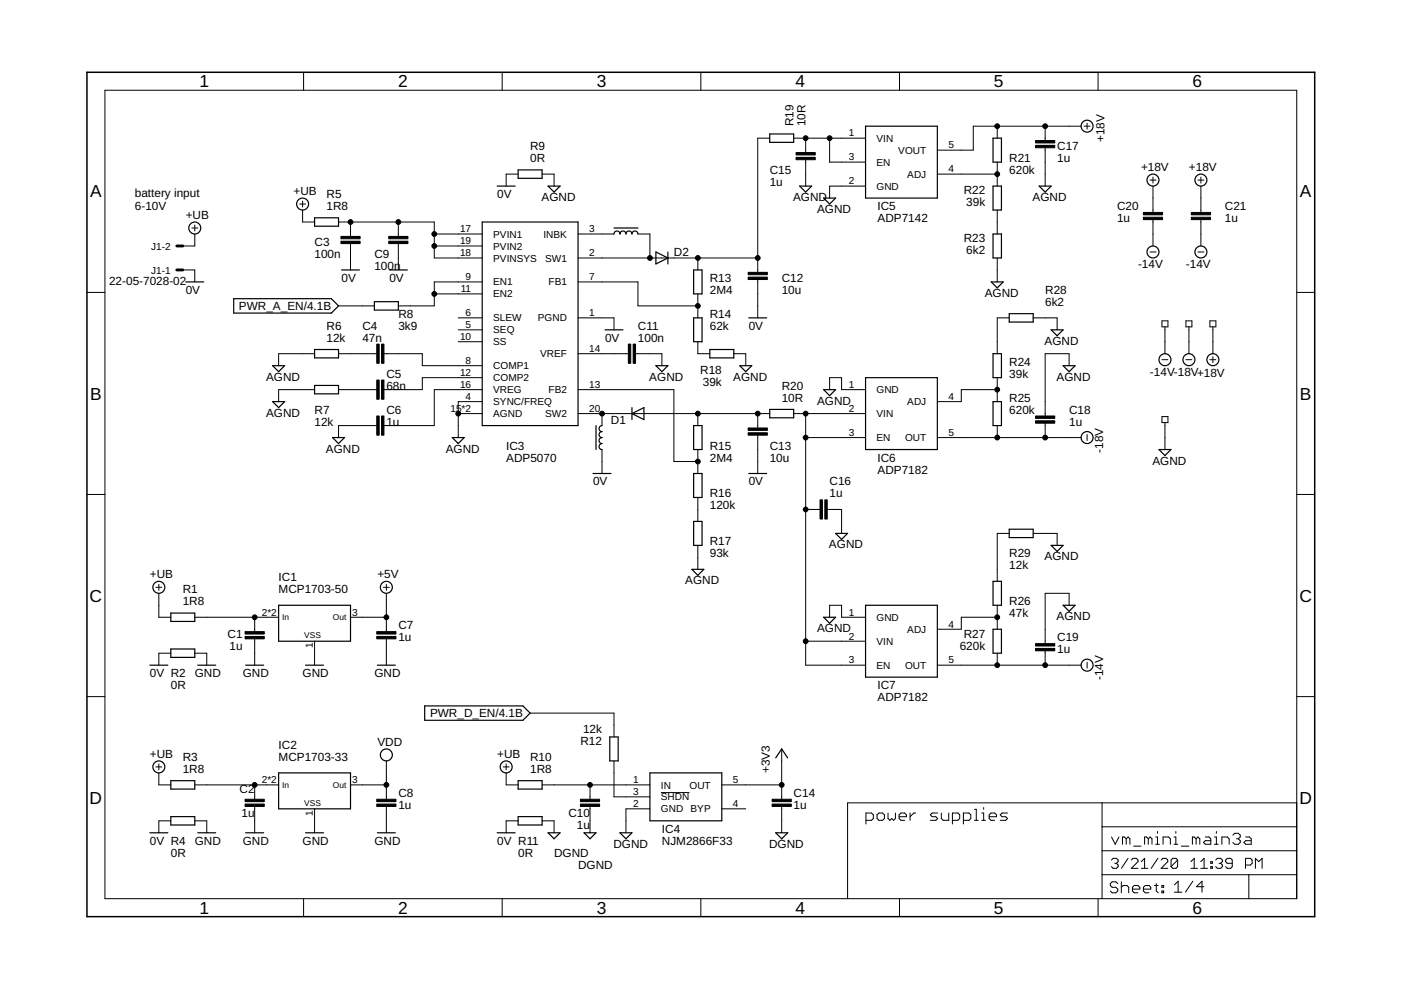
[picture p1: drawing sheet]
<svg xmlns="http://www.w3.org/2000/svg" width="297mm" height="210mm" viewBox="0 0 297 210" stroke-linecap="round" stroke-linejoin="round" font-family="sans-serif">
<g fill="none" stroke="#000" stroke-width=".21">
<path d="M22.2 19.1h252.7v171.4h-252.7zM64.4 15.3v3.8M106.5 15.3v3.8M148.6 15.3v3.8M190.7 15.3v3.8M232.8 15.3v3.8M109.9 36.9h-2.6v2.6M114.9 36.9h2.6v2.6M163.2 29.3h-2.5v28.4M168.3 29.3h15.2M170.8 29.3v3M170.8 33.9v5.6"/>
<path d="M175.9 29.3v5.1h7.6M183.5 39.5h-7.6v2.5M198.7 36.9h12.7M211.4 26.8v2.5M211.4 34.4v5.1M221.6 26.8v3M221.6 31.3v8.2M229.2 26.8h-22.8v5h-7.7M229.8 26.8h1.3M230.5 26.1v1.3M243.8 38.2h1.3M244.5 37.5v1.3"/>
<path d="M244.5 39.5v5.5M254 38.2h1.2M254.6 37.5v1.3M254.6 39.5v5.5M38.8 57.2h2.5v2.6M40.7 48.3h1.2M41.3 49.6v2.6h-2.5M41.3 47.7v1.3M63.5 43.3h1.3M64.2 42.6v1.3M64.2 44.5v2.6h2.5M71.8 47.1h20.3v7.6h10.1"/>
<path d="M74.3 47.1v3M74.3 51.6v5.6M84.5 47.1v3M84.5 51.6v5.6M92.1 49.6h10.1M92.1 52.2h10.1M102.2 59.8h-10.1v5.1h-7.6M122.6 54.7h38.1M122.6 49.6h7.6M122.6 59.8h12.7v5.1h12.7M135.3 49.6h2.5v5.1M148 54.7v2.5"/>
<path d="M160.7 59.3v8.1M211.4 44.5v5.1M211.4 54.7v5.1M243.8 53.4h1.3M244.5 46.6v5.6M254 53.4h1.2M254.6 46.6v5.6M18.4 62h3.8M66.7 75h-7.6v2.5M71.8 75h8.1M71.8 64.9h7.6M81.4 75h8.1v2.5h12.7"/>
<path d="M92.1 62.3h10.1M97.2 67.4h5M97.2 69.9h5M97.2 72.5h5M122.6 67.4h7.6v2.5M122.6 75h10.6M134.7 75h5.6v2.5M148 72.5v2.5h2.5M148 62.3v5.1M155.6 75h2.5v2.5M214 67.4h-2.6v7.6M219.1 67.4h5v2.5"/>
<path d="M226.7 77.5v-2.5h-5.1v13.2M246.4 68h1.2v1.3h-1.2zM246.4 76.3h1.2M247 69.3v5.7M251.4 68h1.3v1.3h-1.3zM251.4 76.3h1.3M252.1 69.3v5.7M256.5 68h1.3v1.3h-1.3zM256.5 76.3h1.3M257.2 69.3v5.7M257.2 75.6v1.3M274.9 62h3.8"/>
<path d="M66.7 82.6h-7.6v2.6M71.8 82.6h8.1M79.9 90.2h-8.1v2.6M97.2 87.7h5M102.2 85.2h-5v7.6M102.2 80.1h-12.7v2.5h-8.1M102.2 82.6h-10.1v7.6h-10.7M122.6 82.6h20.3v15.3h5.1M122.6 87.7h40.6M127.6 87.7v2.5M127.6 95.3v5.1M148 87.7v2.5"/>
<path d="M148 95.3v5.1M160.7 87.7v3M160.7 92.3v8.1M168.3 87.7h15.2M170.8 92.8h12.7M170.8 87.7v53.3h12.7M175.9 82.6v-2.5h2.5v2.5h5.1M198.7 92.8h30.5M211.4 82.6h-7.6v2.6h-5.1M211.4 80.1v5.1M211.4 90.2v2.6M221.6 89.7v3.1"/>
<path d="M230.5 92.1v1.3M246.4 88.3h1.2v1.3h-1.2zM247 89.6v5.7M18.4 104.8h3.8M148 105.5v5.1M148 115.6v5.1M170.8 108h3.1M175.4 108h3v5.1M214 113.1h-2.6v10.2M219.1 113.1h5v2.5M274.9 104.8h3.8M33 124.5h1.3"/>
<path d="M33.7 123.9v1.3M33.7 125.8v5.1h2.5M36.2 138.5h-2.5v2.5M41.3 138.5h2.5v2.5M41.3 130.9h17.8M54 130.9v3M54 135.4v5.6M66.7 136v5M74.3 130.9h7.6M81.3 124.5h1.2M81.9 123.9v1.3M81.9 125.8v8.1"/>
<path d="M81.9 135.4v5.6M170.8 136h12.7M175.9 130.9v-2.6h2.5v2.6h5.1M211.4 128.3v5.1M211.4 138.5v2.5M211.4 130.9h-7.6v2.5h-5.1M221.6 138v3M226.7 128.3v-2.5h-5.1v10.7M18.4 147.7h3.8M112.4 151.2h17.8v5.1M165.7 158.8v10.7M198.7 141h30.5"/>
<path d="M230.5 140.4v1.3M274.9 147.7h3.8M33 162.6h1.3M33.7 163.9v2.5h2.5M33.7 162v1.2M36.2 174h-2.5v2.6M41.3 166.4h17.8M41.3 174h2.5v2.6M54 166.4v3.1M54 171v5.6M66.7 171.5v5.1M74.3 166.4h7.6"/>
<path d="M81.9 161.3v8.2M81.9 171v5.6M106.7 162.6h1.2M107.3 163.9v2.5h2.6M107.3 162v1.2M109.9 174h-2.6v2.6M114.9 166.4h22.9M114.9 174h2.6v2.6M125.1 166.4v3.1M125.1 171v5.6M130.2 161.3v7.7h7.6M137.8 171.5h-5.1v5.1"/>
<path d="M140.1 168h6.1M153 166.4h12.7M153 171.5h5.1M165.7 171v5.6M183.6 173.9h1.2l.4-.4v-.7l-.4-.4h-1.2v2.3M186.3 172.4h.8l.4 .4v.7l-.4 .4h-.8l-.4-.4v-.7zM188.3 172.4v1.1l.4 .4 .4-.4 .4 .4 .3-.4v-1.1M190.6 173.2h1.6v-.4l-.4-.4h-.8l-.4 .4v.7l.4 .4h.8M193 172.4v1.5M194.1 172.4h-.4l-.7 .8M198.8 172.4h-1.2l-.3 .4 .3 .4h.8l.4 .3-.4 .4h-1.1M199.6 172.4v1.1l.4 .4h1.1v-1.5"/>
<path d="M201.9 173.9h1.2l.4-.4v-.7l-.4-.4h-1.2v2.3M204.3 173.9h1.1l.4-.4v-.7l-.4-.4h-1.1v2.3M206.6 173.9h.8M206.6 171.6h.4v2.3M208.2 172.4h.4v1.5M208.2 173.9h.7M208.6 171.2v.4M209.7 173.2h1.6v-.4l-.4-.4h-.8l-.4 .4v.7l.4 .4h.8M213.6 172.4h-1.2l-.3 .4 .3 .4h.8l.4 .3-.4 .4h-1.1M233.7 170.2v20.3M233.7 175.3h41.2M235.7 177.5l.8 1.5 .7-1.5"/>
<path d="M238.8 177.8l-.4-.3h-.4v1.5M238.8 177.8v1.2M238.8 177.8l.4-.3 .4 .3v1.2M240.3 179.4h1.6M243.5 177.8l-.4-.3h-.4v1.5M243.5 177.8v1.2M243.5 177.8l.4-.3 .3 .3v1.2M245 177.5h.4v1.5M245 179h.8M245.4 176.3v.4M246.6 179v-1.5h1.2l.3 .3v1.2M248.9 177.5h.4v1.5"/>
<path d="M248.9 179h.8M249.3 176.3v.4M250.5 179.4h1.5M253.6 177.8l-.4-.3h-.4v1.5M253.6 177.8v1.2M253.6 177.8l.4-.3 .4 .3v1.2M255.5 177.5h.8l.4 .3v1.2h-1.2l-.3-.4 .3-.4h1.2M257.5 177.5h.4v1.5M257.5 179h.8M257.9 176.3v.4M259.1 179v-1.5h1.1l.4 .3v1.2M261.4 177.1l.4-.4h.8l.4 .4v.4l-.4 .3"/>
<path d="M262.2 177.8h.4M262.6 177.8l.4 .4v.4l-.4 .4h-.8l-.4-.4M264.1 177.5h.8l.4 .3v1.2h-1.2l-.4-.4 .4-.4h1.2M274.9 170.2h-95.2v20.3M64.4 190.5v3.9M106.5 190.5v3.9M148.6 190.5v3.9M190.7 190.5v3.9M232.8 190.5v3.9M233.7 185.5h41.2M233.7 180.4h41.2M235.6 182.4l.4-.4h.7l.4 .4v.3l-.4 .3"/>
<path d="M236.4 183h.3M236.7 183l.4 .4v.3l-.4 .4h-.7l-.4-.4M237 187.3l-.4-.3h-.8l-.4 .3v.4l.4 .4h.8l.4 .4v.4l-.4 .4h-.8l-.4-.4M237.7 187v2.3M237.7 188.1l.4-.4h.8l.4 .4v1.2M239.2 182l-1.4 2.1M239.9 182.4l.3-.4h.7l.4 .4v.3l-1.4 1.4h1.4M240.1 188.5h1.6v-.4l-.4-.4h-.8l-.4 .4v.8l.4 .4h.8M242 182.7l.7-.7v2.1M242 184.1h1.4M242.4 188.5h1.6v-.4l-.4-.4h-.8l-.4 .4v.8l.4 .4h.8M244.8 187.7h.8"/>
<path d="M245.2 187.3v1.6l.4 .4M245.5 182l-1.4 2.1M246.2 182.4l.3-.4h.7l.4 .4v.3l-1.4 1.4h1.4M246.3 187.7h.4v.4h-.4zM246.3 188.9h.4v.4h-.4zM249 187.6l.8-.8v2.4M249 189.2h1.6M249.7 182.4l-.4-.4h-.7l-.3 .4v1.3M249.7 182.4v1.3l-.4 .4h-.7l-.3-.4M249.7 182.4l-1.4 1.3M252.5 184.1h1.4M252.5 182.7l.7-.7v2.1"/>
<path d="M252.9 186.8l-1.6 2.4M254.6 184.1h1.4M254.6 182.7l.7-.7v2.1M255.2 188h-1.5l1.1-1.2v2.4M256.7 182.7h.3v.3h-.3zM256.7 183.7h.3v.4h-.3zM257.7 182.4l.4-.4h.7l.4 .4v.3l-.4 .3M258.5 183h.3M258.8 183l.4 .4v.3l-.4 .4h-.7l-.4-.4M261.3 183h-1.1l-.3-.3v-.3l.3-.4h.7l.4 .4v1.3l-.4 .4h-.7l-.3-.4M264.1 183.4h1l.4-.4v-.6l-.4-.4h-1v2.1M264.8 185.5v5"/>
<path d="M266.2 184.1v-2.1l.7 .7 .7-.7v2.1"/>
</g>
<g fill="none" stroke="#000" stroke-width=".25">
<path d="M105.4 39.5h3.8M109.9 36h5v1.8h-5zM116.2 39.5h2.5l-1.2 1.2zM163.2 28.4h5.1v1.8h-5.1zM169.5 39.5h2.6l-1.3 1.2zM183.5 26.8h15.2v15.2h-15.2zM210.5 29.3h1.8v5.1h-1.8zM210.5 39.5h1.8v5h-1.8zM220.3 39.5h2.6l-1.3 1.2zM39.4 59.8h3.8M66.7 46.2h5.1v1.8h-5.1zM72.4 57.2h3.8"/>
<path d="M82.5 57.2h3.9M102.2 47.1h20.4v43.1h-20.4zM130.2 49.6a.63 .63 0 0 1 .6-.6 .63 .63 0 0 1 .6 .6 .63 .63 0 0 1 .7-.6 .63 .63 0 0 1 .6 .6 .63 .63 0 0 1 .6-.6 .63 .63 0 0 1 .7 .6 .63 .63 0 0 1 .6-.6 .63 .63 0 0 1 .7 .6M130.2 48.3h5.1M139.1 53.4l2.5 1.3-2.5 1.3zM141.6 53.4v2.6M147.1 57.2h1.7v5.1h-1.7zM174.6 42h2.6l-1.3 1.3zM210.2 59.8h2.5l-1.3 1.2zM210.5 49.6h1.8v5.1h-1.8zM49.6 63.3h20.7l1.5 1.6-1.5 1.5h-20.7zM57.8 77.5h2.5l-1.2 1.3z"/>
<path d="M66.7 74.1h5.1v1.8h-5.1zM79.4 64h5.1v1.7h-5.1zM128.3 69.9h3.8M139.1 77.5h2.5l-1.3 1.3zM147.1 67.4h1.7v5.1h-1.7zM150.5 74.1h5.1v1.8h-5.1zM156.8 77.5h2.6l-1.3 1.3zM158.7 67.4h3.9M210.5 75h1.8v5.1h-1.8zM214 66.5h5.1v1.8h-5.1zM222.9 69.9h2.5l-1.3 1.3zM225.4 77.5h2.5l-1.2 1.3z"/>
<path d="M57.8 85.2h2.5l-1.2 1.2zM66.7 81.7h5.1v1.8h-5.1zM70.5 92.8h2.5l-1.2 1.2zM95.9 92.8h2.5l-1.2 1.2zM126.4 90.2v5.1M127.6 90.2a.63 .63 0 0 0-.6 .7 .63 .63 0 0 0 .6 .6 .63 .63 0 0 0-.6 .6 .63 .63 0 0 0 .6 .7 .63 .63 0 0 0-.6 .6 .63 .63 0 0 0 .6 .6 .63 .63 0 0 0-.6 .7 .63 .63 0 0 0 .6 .6M134 87.7l2.5-1.3v2.6zM134 86.4v2.6M147.1 90.2h1.7v5.1h-1.7zM163.2 86.8h5.1v1.8h-5.1zM174.6 82.6h2.6l-1.3 1.3zM183.5 80.1h15.2v15.2h-15.2z"/>
<path d="M210.5 85.2h1.8v5h-1.8zM245.7 95.3h2.6l-1.3 1.3zM125.7 100.4h3.8M147.1 100.4h1.7v5.1h-1.7zM147.1 110.6h1.7v5h-1.7zM158.7 100.4h3.9M177.2 113.1h2.5l-1.3 1.3zM214 112.2h5.1v1.8h-5.1zM222.9 115.6h2.5l-1.3 1.3zM36.2 130h5.1v1.8h-5.1zM36.2 137.6h5.1v1.8h-5.1zM59.1 128.3h15.2v7.7h-15.2z"/>
<path d="M146.7 120.7h2.5l-1.2 1.3zM174.6 130.9h2.6l-1.3 1.2zM183.5 128.3h15.2v15.3h-15.2zM210.5 123.3h1.8v5h-1.8zM210.5 133.4h1.8v5.1h-1.8zM225.4 128.3h2.5l-1.2 1.3zM31.8 141h3.8M41.9 141h3.8M52.1 141h3.8M64.8 141h3.8M80 141h3.8M90 149.7h20.9l1.5 1.5-1.5 1.5h-20.9z"/>
<path d="M129.3 156.3h1.8v5h-1.8zM31.8 176.6h3.8M36.2 165.5h5.1v1.8h-5.1zM36.2 173.1h5.1v1.8h-5.1zM41.9 176.6h3.8M52.1 176.6h3.8M59.1 163.9h15.2v7.6h-15.2zM64.8 176.6h3.8M80 176.6h3.8M105.4 176.6h3.8M109.9 165.5h5v1.8h-5zM109.9 173.1h5v1.8h-5z"/>
<path d="M116.2 176.6h2.5l-1.2 1.2zM123.8 176.6h2.6l-1.3 1.2zM131.4 176.6h2.6l-1.3 1.2zM137.8 163.9h15.2v10.1h-15.2zM164.5 160.7l1.2-1.9 1.3 1.9M164.5 176.6h2.5l-1.3 1.2z"/>
<circle cx="230.5" cy="26.8" r="1.27"/>
<circle cx="244.5" cy="38.2" r="1.27"/>
<circle cx="254.6" cy="38.2" r="1.27"/>
<circle cx="41.3" cy="48.3" r="1.27"/>
<circle cx="64.2" cy="43.3" r="1.27"/>
<circle cx="244.5" cy="53.4" r="1.27"/>
<circle cx="254.6" cy="53.4" r="1.27"/>
<circle cx="247" cy="76.3" r="1.27"/>
<circle cx="252.1" cy="76.3" r="1.27"/>
<circle cx="257.2" cy="76.3" r="1.27"/>
<circle cx="230.5" cy="92.8" r="1.27"/>
<circle cx="33.7" cy="124.5" r="1.27"/>
<circle cx="81.9" cy="124.5" r="1.27"/>
<circle cx="230.5" cy="141" r="1.27"/>
<circle cx="33.7" cy="162.6" r="1.27"/>
<circle cx="81.9" cy="160.1" r="1.27"/>
<circle cx="107.3" cy="162.6" r="1.27"/>
</g>
<g fill="#000" stroke="#000" stroke-width=".21">
<path d="M168.8 33.4h4v.5h-4zM168.8 32.3h4v.6h-4zM219.6 30.8h4v.5h-4zM219.6 29.8h4v.5h-4zM72.3 51.1h4v.5h-4zM72.3 50.1h4v.5h-4zM82.4 51.1h4.1v.5h-4.1zM82.4 50.1h4.1v.5h-4.1zM158.6 58.8h4.1v.5h-4.1zM158.6 57.7h4.1v.6h-4.1zM242.4 46.1h4.1v.5h-4.1zM242.4 45h4.1v.6h-4.1z"/>
<path d="M252.6 46.1h4v.5h-4zM252.6 45h4v.6h-4zM79.9 73h.5v4h-.5zM80.9 73h.5v4h-.5zM133.2 73h.5v4h-.5zM134.2 73h.5v4h-.5zM79.9 80.6h.5v4h-.5zM79.9 88.2h.5v4.1h-.5zM80.9 80.6h.5v4h-.5zM80.9 88.2h.5v4.1h-.5zM158.6 90.7h4.1v.5h-4.1zM158.6 91.8h4.1v.5h-4.1z"/>
<path d="M219.6 89.2h4v.5h-4zM219.6 88.2h4v.5h-4zM173.9 106h.5v4h-.5zM174.9 106h.5v4h-.5zM52 133.9h4v.5h-4zM52 134.9h4v.5h-4zM79.9 133.9h4v.5h-4zM79.9 134.9h4v.5h-4zM219.6 137.5h4v.5h-4zM219.6 136.5h4v.5h-4zM52 169.5h4v.5h-4zM52 170.5h4v.5h-4z"/>
<path d="M79.9 169.5h4v.5h-4zM79.9 170.5h4v.5h-4zM123.1 169.5h4v.5h-4zM123.1 170.5h4v.5h-4zM163.7 169.5h4.1v.5h-4.1zM163.7 170.5h4.1v.5h-4.1z"/>
</g>
<path d="M18.4 15.3h260.3v179.1h-260.3z" fill="none" stroke="#000" stroke-width=".32"/>
<path d="M37.5 57.2h1.3M37.5 52.2h1.3" fill="none" stroke="#000" stroke-width=".61"/>
<g fill="#000" stroke="#000" stroke-width=".21">
<circle cx="170.8" cy="29.3" r=".51"/>
<circle cx="175.9" cy="29.3" r=".51"/>
<circle cx="211.4" cy="36.9" r=".51"/>
<circle cx="211.4" cy="26.8" r=".51"/>
<circle cx="221.6" cy="26.8" r=".51"/>
<circle cx="74.3" cy="47.1" r=".51"/>
<circle cx="84.5" cy="47.1" r=".51"/>
<circle cx="92.1" cy="49.6" r=".51"/>
<circle cx="92.1" cy="52.2" r=".51"/>
<circle cx="137.8" cy="54.7" r=".51"/>
<circle cx="148" cy="54.7" r=".51"/>
<circle cx="160.7" cy="54.7" r=".51"/>
<circle cx="92.1" cy="62.3" r=".51"/>
<circle cx="148" cy="64.9" r=".51"/>
<circle cx="97.2" cy="87.7" r=".51"/>
<circle cx="127.6" cy="87.7" r=".51"/>
<circle cx="148" cy="87.7" r=".51"/>
<circle cx="148" cy="97.9" r=".51"/>
<circle cx="160.7" cy="87.7" r=".51"/>
<circle cx="170.8" cy="87.7" r=".51"/>
<circle cx="170.8" cy="92.8" r=".51"/>
<circle cx="211.4" cy="92.8" r=".51"/>
<circle cx="211.4" cy="82.6" r=".51"/>
<circle cx="221.6" cy="92.8" r=".51"/>
<circle cx="170.8" cy="108" r=".51"/>
<circle cx="54" cy="130.9" r=".51"/>
<circle cx="81.9" cy="130.9" r=".51"/>
<circle cx="170.8" cy="136" r=".51"/>
<circle cx="211.4" cy="130.9" r=".51"/>
<circle cx="211.4" cy="141" r=".51"/>
<circle cx="221.6" cy="141" r=".51"/>
<circle cx="54" cy="166.4" r=".51"/>
<circle cx="81.9" cy="166.4" r=".51"/>
<circle cx="125.1" cy="166.4" r=".51"/>
<circle cx="165.7" cy="166.4" r=".51"/>
</g>
<g font-size="3.7">
<text x="42.3" y="18.5">1</text>
<text x="84.4" y="18.5">2</text>
<text x="126.5" y="18.5">3</text>
<text x="168.6" y="18.5">4</text>
<text x="210.7" y="18.5">5</text>
<text x="252.9" y="18.5">6</text>
<text x="19.1" y="41.9">A</text>
<text x="275.6" y="41.9">A</text>
<text x="19.1" y="84.7">B</text>
<text x="275.6" y="84.7">B</text>
<text x="19" y="127.6">C</text>
<text x="275.5" y="127.6">C</text>
<text x="19" y="170.4">D</text>
<text x="275.5" y="170.4">D</text>
<text x="42.3" y="193.7">1</text>
<text x="84.4" y="193.7">2</text>
<text x="126.5" y="193.7">3</text>
<text x="168.6" y="193.7">4</text>
<text x="210.7" y="193.7">5</text>
<text x="252.9" y="193.7">6</text>
</g>
<g font-size="2.5">
<text x="168.3" y="26.8" transform="rotate(-90 168.3 26.8)">R19</text>
<text x="170.8" y="26.8" transform="rotate(-90 170.8 26.8)">10R</text>
<text x="112.4" y="34.4">0R</text>
<text x="112.4" y="31.8">R9</text>
<text x="214" y="34.4">R21</text>
<text x="224.1" y="34.4">1u</text>
<text x="224.1" y="31.8">C17</text>
<text x="234.2" y="30.1" transform="rotate(-90 234.2 30.1)">+18V</text>
<text x="28.6" y="41.9">battery input</text>
<text x="62.2" y="41.4">+UB</text>
<text x="69.2" y="42">R5</text>
<text x="105.4" y="42">0V</text>
<text x="163.2" y="39.5">1u</text>
<text x="163.2" y="36.9">C15</text>
<text x="204.3" y="41.2">R22</text>
<text x="214" y="36.9">620k</text>
<text x="241.9" y="36.3">+18V</text>
<text x="252.1" y="36.3">+18V</text>
<text x="28.6" y="44.5">6-10V</text>
<text x="39.4" y="46.4">+UB</text>
<text x="69.2" y="44.5">1R8</text>
<text x="114.8" y="42.6">AGND</text>
<text x="168.1" y="42.6">AGND</text>
<text x="173.2" y="45.2">AGND</text>
<text x="186" y="47.1">ADP7142</text>
<text x="186" y="44.5">IC5</text>
<text x="204.9" y="43.8">39k</text>
<text x="218.9" y="42.6">AGND</text>
<text x="236.8" y="47.1">1u</text>
<text x="236.8" y="44.5">C20</text>
<text x="259.7" y="47.1">1u</text>
<text x="259.7" y="44.5">C21</text>
<text x="66.7" y="52.1">C3</text>
<text x="204.3" y="51.4">R23</text>
<text x="204.9" y="53.9">6k2</text>
<text x="66.7" y="54.7">100n</text>
<text x="72.4" y="59.8">0V</text>
<text x="79.4" y="57.2">100n</text>
<text x="79.4" y="54.7">C9</text>
<text x="82.6" y="59.8">0V</text>
<text x="142.9" y="54.2">D2</text>
<text x="150.5" y="59.8">R13</text>
<text x="165.7" y="59.8">C12</text>
<text x="241.3" y="56.8">-14V</text>
<text x="251.4" y="56.8">-14V</text>
<text x="23.1" y="60.4">22-05-7028-02</text>
<text x="39.4" y="62.3">0V</text>
<text x="50.7" y="65.7">PWR_A_EN/4.1B</text>
<text x="150.5" y="62.3">2M4</text>
<text x="165.7" y="62.3">10u</text>
<text x="208.8" y="62.9">AGND</text>
<text x="221.6" y="64.8">6k2</text>
<text x="221.6" y="62.3">R28</text>
<text x="69.2" y="69.9">R6</text>
<text x="76.8" y="69.9">C4</text>
<text x="84.5" y="69.9">3k9</text>
<text x="84.5" y="67.4">R8</text>
<text x="135.3" y="69.9">C11</text>
<text x="150.5" y="69.9">62k</text>
<text x="150.5" y="67.4">R14</text>
<text x="158.7" y="69.9">0V</text>
<text x="69.2" y="72.5">12k</text>
<text x="76.8" y="72.5">47n</text>
<text x="128.3" y="72.5">0V</text>
<text x="135.3" y="72.5">100n</text>
<text x="214" y="77.5">R24</text>
<text x="221.5" y="73.1">AGND</text>
<text x="56.4" y="80.7">AGND</text>
<text x="81.9" y="82.6">68n</text>
<text x="81.9" y="80.1">C5</text>
<text x="137.7" y="80.7">AGND</text>
<text x="148.5" y="79.3">R18</text>
<text x="149" y="81.9">39k</text>
<text x="155.4" y="80.7">AGND</text>
<text x="165.7" y="82.6">R20</text>
<text x="214" y="80.1">39k</text>
<text x="224" y="80.7">AGND</text>
<text x="243.8" y="79.7">-14V-18V+18V</text>
<text x="56.4" y="88.3">AGND</text>
<text x="66.7" y="87.7">R7</text>
<text x="81.9" y="87.7">C6</text>
<text x="129.5" y="90">D1</text>
<text x="165.7" y="85.2">10R</text>
<text x="173.2" y="85.8">AGND</text>
<text x="214" y="87.7">620k</text>
<text x="214" y="85.2">R25</text>
<text x="226.7" y="87.7">C18</text>
<text x="66.7" y="90.2">12k</text>
<text x="69.1" y="96">AGND</text>
<text x="81.9" y="90.2">1u</text>
<text x="94.5" y="96">AGND</text>
<text x="107.3" y="95.3">IC3</text>
<text x="150.5" y="95.3">R15</text>
<text x="163.2" y="95.3">C13</text>
<text x="226.7" y="90.2">1u</text>
<text x="233.9" y="96" transform="rotate(-90 233.9 96)">-18V</text>
<text x="107.3" y="97.9">ADP5070</text>
<text x="150.5" y="97.9">2M4</text>
<text x="163.2" y="97.9">10u</text>
<text x="186" y="100.4">ADP7182</text>
<text x="186" y="97.9">IC6</text>
<text x="244.3" y="98.5">AGND</text>
<text x="125.7" y="102.9">0V</text>
<text x="150.5" y="105.5">R16</text>
<text x="158.7" y="102.9">0V</text>
<text x="175.9" y="105.5">1u</text>
<text x="175.9" y="102.9">C16</text>
<text x="150.5" y="108">120k</text>
<text x="150.5" y="118.2">93k</text>
<text x="150.5" y="115.6">R17</text>
<text x="175.8" y="116.3">AGND</text>
<text x="214" y="118.2">R29</text>
<text x="221.5" y="118.8">AGND</text>
<text x="31.8" y="122.6">+UB</text>
<text x="38.8" y="125.8">R1</text>
<text x="59.1" y="125.8">MCP1703-50</text>
<text x="59.1" y="123.3">IC1</text>
<text x="80" y="122.6">+5V</text>
<text x="145.3" y="123.9">AGND</text>
<text x="214" y="120.7">12k</text>
<text x="38.8" y="128.3">1R8</text>
<text x="214" y="130.9">47k</text>
<text x="214" y="128.3">R26</text>
<text x="224" y="131.5">AGND</text>
<text x="48.3" y="135.2">C1</text>
<text x="48.7" y="137.7">1u</text>
<text x="84.5" y="135.9">1u</text>
<text x="84.5" y="133.4">C7</text>
<text x="173.2" y="134">AGND</text>
<text x="203.5" y="137.7">620k</text>
<text x="204.3" y="135.2">R27</text>
<text x="224.1" y="135.9">C19</text>
<text x="31.8" y="143.6">0V R2</text>
<text x="41.3" y="143.6">GND</text>
<text x="51.5" y="143.6">GND</text>
<text x="64.1" y="143.6">GND</text>
<text x="79.4" y="143.6">GND</text>
<text x="224.1" y="138.5">1u</text>
<text x="36.2" y="146.1">0R</text>
<text x="186" y="148.6">ADP7182</text>
<text x="186" y="146.1">IC7</text>
<text x="233.9" y="144.2" transform="rotate(-90 233.9 144.2)">-14V</text>
<text x="91.2" y="152.1">PWR_D_EN/4.1B</text>
<text x="123.6" y="155.5">12k</text>
<text x="31.8" y="160.7">+UB</text>
<text x="38.8" y="161.3">R3</text>
<text x="59.1" y="161.3">MCP1703-33</text>
<text x="59.1" y="158.8">IC2</text>
<text x="80" y="158.2">VDD</text>
<text x="105.4" y="160.7">+UB</text>
<text x="112.4" y="161.3">R10</text>
<text x="123.1" y="158">R12</text>
<text x="38.8" y="163.9">1R8</text>
<text x="112.4" y="163.9">1R8</text>
<text x="163.2" y="163.9" transform="rotate(-90 163.2 163.9)">+3V3</text>
<text x="50.8" y="168.2">C2</text>
<text x="51.2" y="173.3">1u</text>
<text x="84.5" y="171.5">1u</text>
<text x="84.5" y="169">C8</text>
<text x="120.5" y="173.3">C10</text>
<text x="168.3" y="171.5">1u</text>
<text x="168.3" y="169">C14</text>
<text x="31.8" y="179.1">0V R4</text>
<text x="41.3" y="179.1">GND</text>
<text x="51.5" y="179.1">GND</text>
<text x="64.1" y="179.1">GND</text>
<text x="79.4" y="179.1">GND</text>
<text x="105.4" y="179.1">0V R11</text>
<text x="122.3" y="175.8">1u</text>
<text x="130" y="179.8">DGND</text>
<text x="140.3" y="179.1">NJM2866F33</text>
<text x="140.3" y="176.6">IC4</text>
<text x="163.1" y="179.8">DGND</text>
<text x="36.2" y="181.7">0R</text>
<text x="109.9" y="181.7">0R</text>
<text x="117.5" y="181.7">DGND</text>
<text x="122.6" y="184.2">DGND</text>
</g>
<g font-size="2.1">
<text x="180" y="28.9">1</text>
<text x="180" y="34">3</text>
<text x="185.8" y="30.1">VIN</text>
<text x="185.8" y="35.1">EN</text>
<text x="190.5" y="32.6">VOUT</text>
<text x="201.1" y="31.5">5</text>
<text x="180" y="39.1">2</text>
<text x="185.8" y="40.2">GND</text>
<text x="192.4" y="37.7">ADJ</text>
<text x="201.1" y="36.6">4</text>
<text x="32.1" y="52.9">J1-2</text>
<text x="97.5" y="49.3">17</text>
<text x="97.5" y="51.8">19</text>
<text x="104.6" y="50.4">PVIN1</text>
<text x="104.6" y="52.9">PVIN2</text>
<text x="115.2" y="50.4">INBK</text>
<text x="124.9" y="49.3">3</text>
<text x="32.1" y="58">J1-1</text>
<text x="97.5" y="54.3">18</text>
<text x="98.7" y="59.4">9</text>
<text x="104.6" y="55.4">PVINSYS</text>
<text x="115.6" y="55.5">SW1</text>
<text x="124.9" y="54.3">2</text>
<text x="124.9" y="59.4">7</text>
<text x="97.7" y="62">11</text>
<text x="104.6" y="60.5">EN1</text>
<text x="104.6" y="63.1">EN2</text>
<text x="116.3" y="60.5">FB1</text>
<text x="98.7" y="69.6">5</text>
<text x="98.7" y="67">6</text>
<text x="104.6" y="70.7">SEQ</text>
<text x="104.6" y="68.1">SLEW</text>
<text x="114" y="68.1">PGND</text>
<text x="124.9" y="67">1</text>
<text x="97.5" y="72.1">10</text>
<text x="98.7" y="77.2">8</text>
<text x="104.6" y="73.2">SS</text>
<text x="114.5" y="75.8">VREF</text>
<text x="124.9" y="74.6">14</text>
<text x="97.5" y="79.7">12</text>
<text x="97.5" y="82.3">16</text>
<text x="104.6" y="78.3">COMP1</text>
<text x="104.6" y="80.8">COMP2</text>
<text x="104.6" y="83.4">VREG</text>
<text x="116.3" y="83.4">FB2</text>
<text x="124.9" y="82.3">13</text>
<text x="180" y="82.3">1</text>
<text x="185.8" y="83.4">GND</text>
<text x="95.5" y="87.3">15*2</text>
<text x="98.7" y="84.8">4</text>
<text x="104.6" y="85.9">SYNC/FREQ</text>
<text x="104.6" y="88.5">AGND</text>
<text x="115.6" y="88.5">SW2</text>
<text x="124.9" y="87.3">20</text>
<text x="180" y="87.3">2</text>
<text x="185.8" y="88.5">VIN</text>
<text x="192.4" y="85.9">ADJ</text>
<text x="201.1" y="84.8">4</text>
<text x="180" y="92.4">3</text>
<text x="185.8" y="93.5">EN</text>
<text x="191.9" y="93.5">OUT</text>
<text x="201.1" y="92.4">5</text>
<text x="55.5" y="130.5">2*2</text>
<text x="74.7" y="130.5">3</text>
<text x="180" y="130.5">1</text>
<text x="185.8" y="131.6">GND</text>
<text x="66.3" y="137.5" transform="rotate(-90 66.3 137.5)">1</text>
<text x="180" y="135.6">2</text>
<text x="185.8" y="136.7">VIN</text>
<text x="192.4" y="134.2">ADJ</text>
<text x="201.1" y="133.1">4</text>
<text x="180" y="140.7">3</text>
<text x="185.8" y="141.8">EN</text>
<text x="191.9" y="141.8">OUT</text>
<text x="201.1" y="140.7">5</text>
<text x="55.5" y="166.1">2*2</text>
<text x="74.7" y="166.1">3</text>
<text x="134.3" y="166.1">1</text>
<text x="140.1" y="167.2">IN</text>
<text x="146.2" y="167.2">OUT</text>
<text x="155.4" y="166.1">5</text>
<text x="66.3" y="173" transform="rotate(-90 66.3 173)">1</text>
<text x="134.3" y="168.6">3</text>
<text x="134.3" y="171.1">2</text>
<text x="140.1" y="169.7">SHDN</text>
<text x="140.1" y="172.3">GND</text>
<text x="146.4" y="172.3">BYP</text>
<text x="155.4" y="171.1">4</text>
</g>
<g font-size="1.8">
<text x="59.8" y="131.6">In</text>
<text x="70.6" y="131.6">Out</text>
<text x="64.5" y="135.3">VSS</text>
<text x="59.8" y="167.1">In</text>
<text x="70.6" y="167.1">Out</text>
<text x="64.5" y="170.8">VSS</text>
</g>
</svg>
